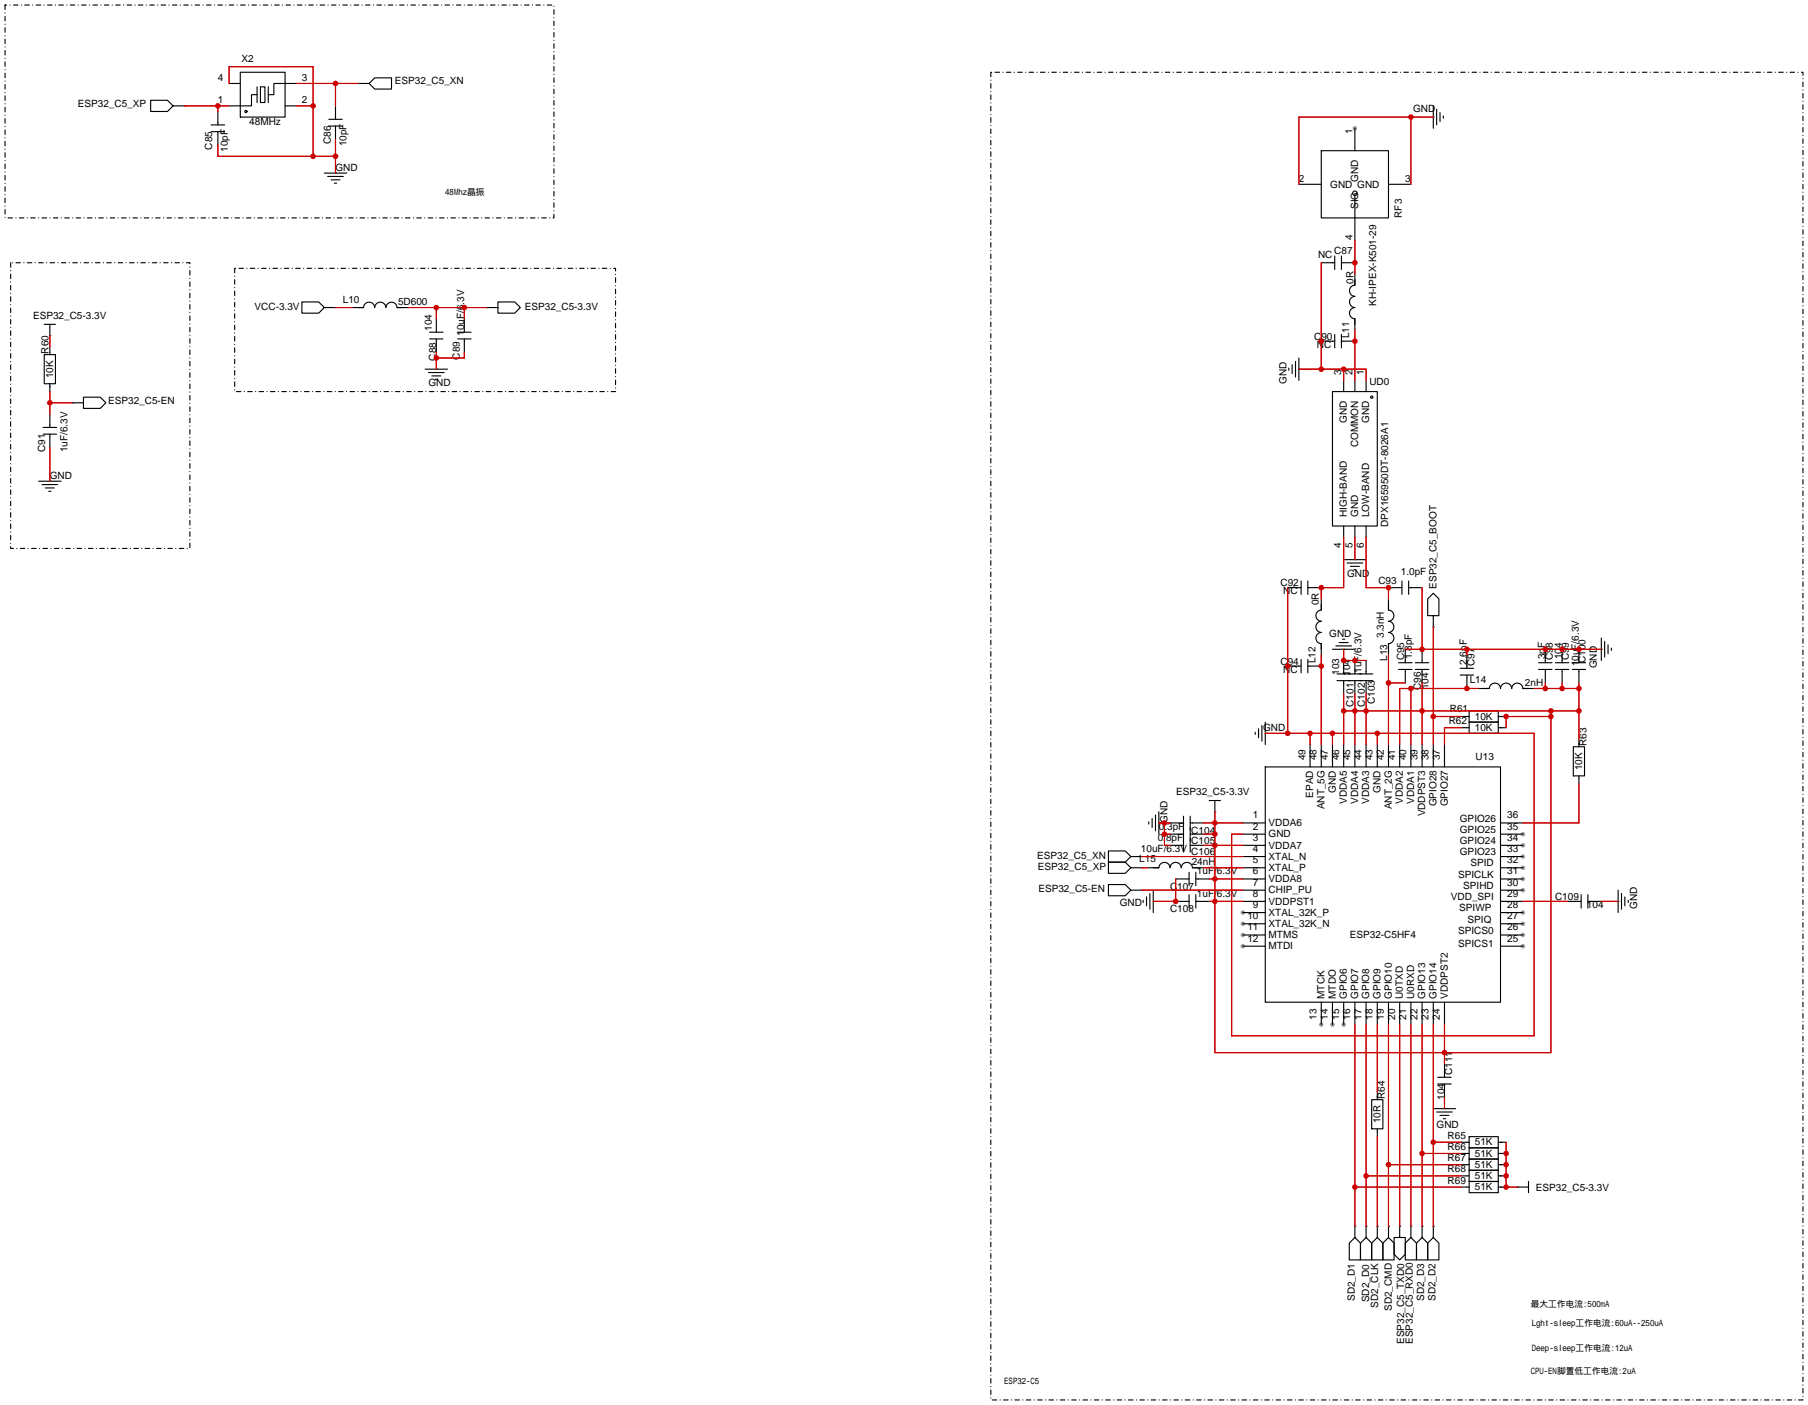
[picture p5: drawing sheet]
<svg xmlns="http://www.w3.org/2000/svg" width="410mm" height="319mm" viewBox="0 0 410 319" stroke-linecap="round" stroke-linejoin="round" font-family="sans-serif">
<g fill="#999">
<circle cx="281.8" cy="206.9" r=".51"/>
<circle cx="281.8" cy="209.4" r=".51"/>
<circle cx="281.8" cy="212" r=".51"/>
<circle cx="281.8" cy="214.5" r=".51"/>
<circle cx="299.6" cy="232.3" r=".51"/>
<circle cx="302.1" cy="232.3" r=".51"/>
<circle cx="304.7" cy="232.3" r=".51"/>
<circle cx="345.3" cy="214.5" r=".51"/>
<circle cx="345.3" cy="212" r=".51"/>
<circle cx="345.3" cy="209.4" r=".51"/>
<circle cx="345.3" cy="206.9" r=".51"/>
<circle cx="345.3" cy="201.8" r=".51"/>
<circle cx="345.3" cy="199.3" r=".51"/>
<circle cx="345.3" cy="196.7" r=".51"/>
<circle cx="345.3" cy="194.2" r=".51"/>
<circle cx="345.3" cy="191.6" r=".51"/>
<circle cx="345.3" cy="189.1" r=".51"/>
<circle cx="307.2" cy="29.1" r=".51"/>
</g>
<g fill="none" stroke="#000" stroke-width=".25">
<path d="M51.9 18.9h2.6M54.5 16.4h10.1v10.1h-10.1zM58.3 19.7v3.5M59.1 19.7h1v3.5h-1zM60.8 19.7v3.5M67.2 18.9h-5.1v2.6h-1.3M81.2 18.9h2.5l1.3 1.3h3.8v-2.5h-3.8l-1.3 1.2M81.2 18.9h.1M39.2 24l-1.2-1.3h-3.8v2.6h3.8l1.2-1.3h2.6M41.8 24h.1M47.9 28.3h3M47.9 29.8h3"/>
<path d="M49.4 25.3v3M49.4 29.8v3.1M58.3 21.5h-1.3v2.5h-5.1M64.6 24h2.6M73.5 39.2h5.1M74.5 27.1h3.1M74.5 28.6h3.1M76.1 39.2h.1M76.1 24v3.1M76.1 28.6v3M299.6 34.2h15.2v15.2h-15.2zM307.2 29.1v5.1"/>
<path d="M325 26.5h.1M325 24v5.1M325.8 24.8v3.5M326.5 25.5v2.1M327.3 26.3v.5M74.3 40h3.6M75.1 40.8h2M75.8 41.5h.5M294.5 41.8h5.1M299.6 59.6h3M302.6 58v3.1M304.2 58v3.1"/>
<path d="M304.2 59.6h3M307.2 44.3v10.2M314.8 41.8h5.1M10 73.5h2.6M11.3 76.1h.1M11.3 73.5v2.6M11.3 78.6v1.8M73.5 69.7l-1.2-1.2h-3.8v2.5h3.8l1.2-1.3h2.6M76.1 69.7h.1M79.9 69.7h2.5a1.27 1.27 0 0 1 1.3-1.2 1.27 1.27 0 0 1 1.3 1.2 1.27 1.27 0 0 1 1.2-1.2 1.27 1.27 0 0 1 1.3 1.2 1.27 1.27 0 0 1 1.3-1.2 1.27 1.27 0 0 1 1.2 1.2h2.6M97.4 76.8h3.1M97.4 75.3h3.1"/>
<path d="M98.9 72.3v3M98.9 76.8v3.1M103.8 76.8h3M103.8 75.3h3M105.3 72.3v3M105.3 76.8v3.1M110.4 69.7h2.5v-1.2h3.8l1.3 1.2-1.3 1.3h-3.8v-1.3M110.4 69.7h.1M299.6 77.3h3M302.6 75.8v3.1M304.2 75.8v3.1M304.2 77.3h3"/>
<path d="M307.2 62.1v2.5a1.27 1.27 0 0 0-1.2 1.3 1.27 1.27 0 0 0 1.2 1.3 1.27 1.27 0 0 0-1.2 1.3 1.27 1.27 0 0 0 1.2 1.2 1.27 1.27 0 0 0-1.2 1.3 1.27 1.27 0 0 0 1.2 1.3v2.5M9.8 96.9h3M9.8 98.4h3M10 80.4h2.6v6.6h-2.6zM11.3 87v1.8M11.3 93.9v3M11.3 98.4v3.1M16.4 91.3h2.5v-1.3h3.8l1.3 1.3-1.3 1.3h-3.8v-1.3M16.4 91.3h.1M96.4 83.7h5.1M97.2 84.5h3.5M97.9 85.2h2"/>
<path d="M98.7 86h.5M98.9 83.7h.1M292.2 83.4v.5M293 82.7v2M293.8 81.9v3.6M294.5 83.7h.1M294.5 81.2v5M302.1 88.8h10.2v30.5h-10.2zM304.7 86.2v2.6M307.2 86.2v2.6M309.8 86.2v2.6M8.8 109.1h5"/>
<path d="M9.5 109.9h3.6M10.3 110.6h2M11 111.4h.6M11.3 109.1h.1M304.7 119.3v2.5M307.2 119.3v2.5M309.8 119.3v2.5M292 133.2h3M295 131.7v3M296.5 131.7v3M296.5 133.2h3.1M299.6 135.8v2.5a1.27 1.27 0 0 0-1.2 1.3 1.27 1.27 0 0 0 1.2 1.2 1.27 1.27 0 0 0-1.2 1.3 1.27 1.27 0 0 0 1.2 1.3 1.27 1.27 0 0 0-1.2 1.3 1.27 1.27 0 0 0 1.2 1.2v2.6"/>
<path d="M304.7 126.9h5.1M305.4 127.6h3.6M306.2 128.4h2M307 129.2h.5M307.2 126.9h.1M314.8 135.8v2.5a1.27 1.27 0 0 1 1.3 1.3 1.27 1.27 0 0 1-1.3 1.2 1.27 1.27 0 0 1 1.3 1.3 1.27 1.27 0 0 1-1.3 1.3 1.27 1.27 0 0 1 1.3 1.3 1.27 1.27 0 0 1-1.3 1.2v2.6M314.8 133.2h3.1M317.9 131.7v3M319.4 133.2h3.1M319.4 131.7v3M325 139.6h1.3v-3.8l-1.3-1.3-1.3 1.3v3.8h1.3v2.5M292 151h3"/>
<path d="M295 149.5v3M296.5 149.5v3M296.5 151h3.1M302.1 147.2h5.1M302.9 146.4h3.6M303.1 154.3h8.2M303.1 152.8h8.2M303.7 145.7h2M304.4 144.9h.5M304.7 147.2h.1M304.7 149.7v3.1M304.7 154.3v3.1"/>
<path d="M307.2 149.7v3.1M307.2 154.3v3.1M309.8 149.7v3.1M309.8 154.3v3.1M317.1 151.8h3.1M317.1 150.2h3.1M318.6 147.2v3M318.6 151.8v3M320.9 151.8h3.1M320.9 150.2h3.1M322.5 147.2v3M322.5 151.8v3"/>
<path d="M325 142.1h.1M331.1 151.5h3M331.1 153h3M332.6 148.5v3M332.6 153v3.1M335.2 156.1h2.5a1.27 1.27 0 0 1 1.3-1.2 1.27 1.27 0 0 1 1.2 1.2 1.27 1.27 0 0 1 1.3-1.2 1.27 1.27 0 0 1 1.3 1.2 1.27 1.27 0 0 1 1.2-1.2 1.27 1.27 0 0 1 1.3 1.2h2.6M348.9 151.8h3M348.9 150.2h3M350.4 147.2v3M350.4 151.8v3M352.7 151.8h3M352.7 150.2h3"/>
<path d="M354.2 147.2v3M354.2 151.8v3M356.5 151.8h3M356.5 150.2h3M358 147.2v3M358 151.8v3M363.1 147.2h.1M363.1 144.7v5M363.9 145.4v3.6M364.6 146.2v2M365.4 146.9v.5M284.6 166v.5"/>
<path d="M285.4 165.2v2.1M286.1 164.5v3.5M286.9 173.9h53.3v53.3h-53.3zM286.9 166.2h.1M286.9 163.7v5.1M297.1 168.8v5.1M299.6 168.8v5.1M302.1 168.8v5.1M304.7 168.8v5.1M307.2 168.8v5.1M309.8 168.8v5.1M312.3 168.8v5.1"/>
<path d="M314.8 168.8v5.1M317.4 168.8v5.1M319.9 168.8v5.1M322.5 168.8v5.1M325 168.8v5.1M327.5 168.8v5.1M331.3 165h1.8M331.3 162.4h1.8M333.1 163.7h6.6v2.5h-6.6zM333.1 161.2h6.6v2.5h-6.6zM339.7 165h1.8M339.7 162.4h1.8"/>
<path d="M356.7 169.3h2.6v6.6h-2.6zM358 167.5v1.8M358 175.9v1.8M256.4 194.2l-1.3-1.3h-3.8v2.6h3.8l1.3-1.3h2.6M256.4 196.7l-1.3-1.2h-3.8v2.5h3.8l1.3-1.3h2.6M259 194.2h.1M259 196.7h.1M260.2 196.7h2.6a1.27 1.27 0 0 1 1.2-1.2 1.27 1.27 0 0 1 1.3 1.2 1.27 1.27 0 0 1 1.3-1.2 1.27 1.27 0 0 1 1.2 1.2 1.27 1.27 0 0 1 1.3-1.2 1.27 1.27 0 0 1 1.3 1.2h2.5M260.5 186.3v.5M261.2 185.5v2.1M262 184.8v3.5M262.8 186.6h.1"/>
<path d="M262.8 184v5.1M265.3 186.6h3.1M265.3 189.1h3.1M265.3 191.6h3.1M266.6 199.3h3M268.4 185v8.2M269.6 197.7v3.1M269.9 186.6h3M269.9 189.1h3M269.9 191.6h3M269.9 185v8.2M271.1 199.3h3.1"/>
<path d="M271.1 197.7v3.1M274.2 181.5h2.5M275.5 184h.1M275.5 181.5v2.5M281.8 186.6h5.1M281.8 189.1h5.1M281.8 191.6h5.1M281.8 194.2h5.1M281.8 196.7h5.1M281.8 199.3h5.1M340.2 186.6h5.1M340.2 189.1h5.1"/>
<path d="M340.2 191.6h5.1M340.2 194.2h5.1M340.2 196.7h5.1M340.2 199.3h5.1M256.4 201.8l-1.3-1.3h-3.8v2.6h3.8l1.3-1.3h2.6M259 201.8h.1M259.2 204.1v.5M260 203.3v2.1M260.7 202.6v3.5M261.5 204.3h.1M261.5 201.8v5.1M266.6 204.3h3"/>
<path d="M269.6 202.8v3.1M271.1 204.3h3.1M271.1 202.8v3.1M281.8 201.8h5.1M281.8 204.3h5.1M281.8 206.9h5.1M281.8 209.4h5.1M281.8 212h5.1M281.8 214.5h5.1M340.2 201.8h5.1M340.2 204.3h5.1M340.2 206.9h5.1"/>
<path d="M340.2 209.4h5.1M340.2 212h5.1M340.2 214.5h5.1M355.5 204.3h3M358.5 202.8v3.1M360 204.3h3.1M360 202.8v3.1M366.9 204.3h.1M366.9 201.8v5.1M367.7 202.6v3.5M368.4 203.3v2.1M369.2 204.1v.5"/>
<path d="M299.6 227.2v5.1M302.1 227.2v5.1M304.7 227.2v5.1M307.2 227.2v5.1M309.8 227.2v5.1M312.3 227.2v5.1M314.8 227.2v5.1M317.4 227.2v5.1M319.9 227.2v5.1M322.5 227.2v5.1M325 227.2v5.1M327.5 227.2v5.1"/>
<path d="M311 249.3h2.6v6.6h-2.6zM312.3 247.5v1.8M312.3 255.9v1.8M325 251.3h5.1M325.8 252.1h3.5M326 244.2h3.1M326 245.7h3.1M326.5 252.9h2M327.3 253.6h.5M327.5 251.3h.1M327.5 241.2v3M327.5 245.7v3.1"/>
<path d="M331.3 259h1.8M333.1 257.7h6.6v2.5h-6.6zM339.7 259h1.8M307.2 278v2.5l1.3 1.3v3.8h-2.6v-3.8l1.3-1.3M307.2 278h.1M309.8 278v2.5l-1.3 1.3v3.8h2.5v-3.8l-1.2-1.3M309.8 278h.1M312.3 278v2.5l1.3 1.3v3.8h-2.6v-3.8l1.3-1.3M312.3 278h.1M314.8 278v2.5l1.3 1.3v3.8h-2.5v-3.8l1.2-1.3M314.8 278h.1M317.4 278v2.5h1.2v3.9l-1.2 1.2-1.3-1.2v-3.9h1.3"/>
<path d="M317.4 278h.1M319.9 278v2.5l1.3 1.3v3.8h-2.6v-3.8l1.3-1.3M319.9 278h.1M322.5 278v2.5l1.2 1.3v3.8h-2.5v-3.8l1.3-1.3M322.5 278h.1M325 278v2.5l1.3 1.3v3.8h-2.6v-3.8l1.3-1.3M325 278h.1M331.3 261.5h1.8M331.3 264h1.8M331.3 266.6h1.8M331.3 269.1h1.8M333.1 260.2h6.6v2.6h-6.6z"/>
<path d="M333.1 262.8h6.6v2.5h-6.6zM333.1 265.3h6.6v2.5h-6.6zM333.1 267.8h6.6v2.6h-6.6zM339.7 261.5h1.8M339.7 264h1.8M339.7 266.6h1.8M339.7 269.1h1.8M344 269.1h.1M344 269.1h2.6M346.6 267.8v2.6"/>
<circle cx="55.8" cy="25.3" r=".25"/>
<circle cx="307.2" cy="43.8" r=".51"/>
<circle cx="311" cy="90" r=".25"/>
</g>
<path d="M1.1 1.1v48.3h124.5v-48.3h-124.5M224.7 16.4v301h184.1v-301h-184.1M2.4 59.6v64.7h40.7v-64.7h-40.7M53.2 60.8v28h86.4v-28h-86.4" fill="none" stroke="#000" stroke-width=".25" stroke-dasharray="1 .8 0 .8"/>
<g fill="none" stroke="#c00" stroke-width=".25">
<path d="M51.9 18.9v-3.8h19.1v20.3M67.2 18.9h14M76.1 18.9v5.1M41.8 24h10.1M49.4 24v1.3M49.4 32.9v2.5h26.7M67.2 24h3.8M76.1 31.6v7.6M319.9 26.5v15.3M325 26.5h-30.5v15.3M299.6 59.6v24.1M307.2 54.5v7.6"/>
<path d="M11.3 76.1v2.5M76.1 69.7h3.8M92.6 69.7h17.8M98.9 69.7v2.6M98.9 79.9v3.8M105.3 69.7v2.6M105.3 79.9v1.3h-6.4M307.2 74.8v11.4M11.3 88.8v5.1M11.3 91.3h5.1M294.5 83.7h15.3v2.5M304.7 83.7v2.5"/>
<path d="M11.3 101.5v7.6M292 133.2v33M304.7 121.8v11.4h-5.1v2.6M307.2 121.8v5.1M309.8 121.8v11.4h5v2.6M322.5 133.2v14M299.6 148.5v20.3M304.7 147.2v2.5h5.1M304.7 157.4v11.4M307.2 157.4v11.4M309.8 157.4v11.4M314.8 148.5v20.3"/>
<path d="M314.8 154.8h3.8M318.6 147.2h44.5M319.9 156.1v12.7M322.5 154.8v14M325 142.1v26.7M332.6 147.2v1.3M335.2 156.1h-17.8v12.7M347.9 156.1h10.1M350.4 154.8v1.3M354.2 154.8v1.3M358 154.8v12.7M286.9 166.2h61v68.6h-68.6v-45.7h2.5"/>
<path d="M297.1 166.2v2.6M302.1 166.2v2.6M304.7 161.2h53.3M312.3 166.2v2.6M325 162.4h6.3M331.3 165h-3.8v3.8M351.7 162.4h-10.2v2.6M351.7 161.2v77.4h-76.2v-54.6M358 177.7v8.9h-12.7M259 196.7h1.2M259 194.2h22.8M262.8 186.6h2.5"/>
<path d="M264 189.1h1.3M264 186.6v5h1.3M266.6 199.3v5h-5.1M272.9 189.1h2.6M272.9 191.6h8.9M272.9 186.6h8.9M272.9 196.7h8.9M274.2 199.3h7.6M259 201.8h22.8M274.2 204.3h7.6M345.3 204.3h10.2M363.1 204.3h3.8"/>
<path d="M307.2 232.3v45.7M309.8 232.3v45.7M312.3 232.3v15.2M314.8 232.3v45.7M317.4 232.3v45.7M319.9 232.3v45.7M322.5 232.3v45.7M325 232.3v45.7M327.5 232.3v8.9M312.3 257.7v20.3M325 259h6.3M327.5 248.8v2.5"/>
<path d="M341.5 259v10.1h2.5M307.2 269.1h24.1M309.8 266.6h21.5M314.8 264h16.5M322.5 261.5h8.8"/>
</g>
<g fill="#c00">
<circle cx="292" cy="151" r=".63"/>
<circle cx="312.3" cy="166.2" r=".63"/>
<circle cx="302.1" cy="166.2" r=".63"/>
<circle cx="297.1" cy="166.2" r=".63"/>
<circle cx="292" cy="166.2" r=".63"/>
<circle cx="71" cy="24" r=".63"/>
<circle cx="71" cy="35.4" r=".63"/>
<circle cx="76.1" cy="35.4" r=".63"/>
<circle cx="266.6" cy="204.3" r=".63"/>
<circle cx="264" cy="189.1" r=".63"/>
<circle cx="264" cy="186.6" r=".63"/>
<circle cx="358" cy="147.2" r=".63"/>
<circle cx="354.2" cy="147.2" r=".63"/>
<circle cx="350.4" cy="147.2" r=".63"/>
<circle cx="332.6" cy="147.2" r=".63"/>
<circle cx="322.5" cy="147.2" r=".63"/>
<circle cx="307.2" cy="149.7" r=".63"/>
<circle cx="304.7" cy="149.7" r=".63"/>
<circle cx="299.6" cy="77.3" r=".63"/>
<circle cx="304.7" cy="83.7" r=".63"/>
<circle cx="299.6" cy="83.7" r=".63"/>
<circle cx="98.9" cy="81.2" r=".63"/>
<circle cx="319.9" cy="26.5" r=".63"/>
<circle cx="11.3" cy="91.3" r=".63"/>
<circle cx="49.4" cy="24" r=".63"/>
<circle cx="76.1" cy="18.9" r=".63"/>
<circle cx="350.4" cy="156.1" r=".63"/>
<circle cx="354.2" cy="156.1" r=".63"/>
<circle cx="358" cy="156.1" r=".63"/>
<circle cx="304.7" cy="161.2" r=".63"/>
<circle cx="307.2" cy="161.2" r=".63"/>
<circle cx="322.5" cy="161.2" r=".63"/>
<circle cx="309.8" cy="161.2" r=".63"/>
<circle cx="351.7" cy="161.2" r=".63"/>
<circle cx="341.5" cy="162.4" r=".63"/>
<circle cx="275.5" cy="199.3" r=".63"/>
<circle cx="275.5" cy="204.3" r=".63"/>
<circle cx="275.5" cy="186.6" r=".63"/>
<circle cx="275.5" cy="189.1" r=".63"/>
<circle cx="275.5" cy="191.6" r=".63"/>
<circle cx="327.5" cy="238.6" r=".63"/>
<circle cx="351.7" cy="162.4" r=".63"/>
<circle cx="358" cy="161.2" r=".63"/>
<circle cx="341.5" cy="261.5" r=".63"/>
<circle cx="341.5" cy="264" r=".63"/>
<circle cx="341.5" cy="266.6" r=".63"/>
<circle cx="341.5" cy="269.1" r=".63"/>
<circle cx="98.9" cy="69.7" r=".63"/>
<circle cx="105.3" cy="69.7" r=".63"/>
<circle cx="332.6" cy="156.1" r=".63"/>
<circle cx="319.9" cy="156.1" r=".63"/>
<circle cx="299.6" cy="133.2" r=".63"/>
<circle cx="299.6" cy="151" r=".63"/>
<circle cx="325" cy="162.4" r=".63"/>
<circle cx="314.8" cy="133.2" r=".63"/>
<circle cx="314.8" cy="154.8" r=".63"/>
<circle cx="307.2" cy="77.3" r=".63"/>
<circle cx="307.2" cy="59.6" r=".63"/>
<circle cx="309.8" cy="266.6" r=".63"/>
<circle cx="307.2" cy="269.1" r=".63"/>
<circle cx="325" cy="259" r=".63"/>
<circle cx="322.5" cy="261.5" r=".63"/>
<circle cx="314.8" cy="264" r=".63"/>
</g>
<g font-size="2.3">
<text x="54.7" y="14.1">X2</text>
<text x="49.4" y="23.5">1</text>
<text x="49.4" y="18.4">4</text>
<text x="68.5" y="18.4">3</text>
<text x="68.5" y="23.5">2</text>
<text x="89.5" y="19.1">ESP32_C5_XN</text>
<text x="17.6" y="24.2">ESP32_C5_XP</text>
<text x="56.5" y="28.3">48MHz</text>
<text x="320.4" y="25.5">GND</text>
<text x="48.1" y="33.9" transform="rotate(-90 48.1 33.9)">C85</text>
<text x="51.7" y="34.4" transform="rotate(-90 51.7 34.4)">10pF</text>
<text x="75" y="32.6" transform="rotate(-90 75 32.6)">C86</text>
<text x="78.6" y="33.1" transform="rotate(-90 78.6 33.1)">10pF</text>
<text x="306.7" y="30.4" transform="rotate(-90 306.7 30.4)">1</text>
<text x="76.1" y="38.7">GND</text>
<text x="294.5" y="41.2">2</text>
<text x="307.9" y="41.2" transform="rotate(-90 307.9 41.2)">GND</text>
<text x="318.6" y="41.2">3</text>
<text x="301.6" y="42.5">GND GND</text>
<text x="307.9" y="47.4" transform="rotate(-90 307.9 47.4)">SIG</text>
<text x="317.8" y="49.4" transform="rotate(-90 317.8 49.4)">RF3</text>
<text x="298.9" y="58.5">NC</text>
<text x="302.5" y="57.5">C87</text>
<text x="306.7" y="54.5" transform="rotate(-90 306.7 54.5)">4</text>
<text x="306.9" y="64.3" transform="rotate(-90 306.9 64.3)">0R</text>
<text x="57.7" y="70.2">VCC-3.3V</text>
<text x="77.7" y="68.7">L10</text>
<text x="90.3" y="69.2">5D600</text>
<text x="119" y="70.2">ESP32_C5-3.3V</text>
<text x="312" y="69.3" transform="rotate(-90 312 69.3)">KH-IPEX-K501-29</text>
<text x="7.5" y="72.2">ESP32_C5-3.3V</text>
<text x="97.9" y="75" transform="rotate(-90 97.9 75)">104</text>
<text x="105.2" y="76.1" transform="rotate(-90 105.2 76.1)">10uF/6.3V</text>
<text x="298" y="77.1">C90</text>
<text x="305.9" y="76.7" transform="rotate(-90 305.9 76.7)">L11</text>
<text x="11" y="80.2" transform="rotate(-90 11 80.2)">R60</text>
<text x="98.9" y="81.8" transform="rotate(-90 98.9 81.8)">C88</text>
<text x="104.2" y="81.5" transform="rotate(-90 104.2 81.5)">C89</text>
<text x="298.6" y="78.8">NC</text>
<text x="12" y="85.7" transform="rotate(-90 12 85.7)">10K</text>
<text x="97.2" y="87.5">GND</text>
<text x="291.7" y="87" transform="rotate(-90 291.7 87)">GND</text>
<text x="304.1" y="85" transform="rotate(-90 304.1 85)">3</text>
<text x="306.7" y="85" transform="rotate(-90 306.7 85)">2</text>
<text x="309.2" y="85" transform="rotate(-90 309.2 85)">1</text>
<text x="310.5" y="87.2">UD0</text>
<text x="24.5" y="91.5">ESP32_C5-EN</text>
<text x="305.4" y="95.8" transform="rotate(-90 305.4 95.8)">GND</text>
<text x="310.5" y="95.8" transform="rotate(-90 310.5 95.8)">GND</text>
<text x="307.9" y="101.4" transform="rotate(-90 307.9 101.4)">COMMON</text>
<text x="10.3" y="102.5" transform="rotate(-90 10.3 102.5)">C91</text>
<text x="15.3" y="102.5" transform="rotate(-90 15.3 102.5)">1uF/6.3V</text>
<text x="11.3" y="108.5">GND</text>
<text x="305.4" y="117.2" transform="rotate(-90 305.4 117.2)">HIGH-BAND</text>
<text x="307.9" y="117.2" transform="rotate(-90 307.9 117.2)">GND</text>
<text x="310.5" y="117.2" transform="rotate(-90 310.5 117.2)">LOW-BAND</text>
<text x="314.8" y="119.5" transform="rotate(-90 314.8 119.5)">DPX165950DT-8026A1</text>
<text x="304.1" y="124.3" transform="rotate(-90 304.1 124.3)">4</text>
<text x="306.7" y="124.3" transform="rotate(-90 306.7 124.3)">5</text>
<text x="309.2" y="124.3" transform="rotate(-90 309.2 124.3)">6</text>
<text x="305.4" y="130.9">GND</text>
<text x="317.6" y="130.4">1.0pF</text>
<text x="290.4" y="132.9">C92</text>
<text x="291" y="134.7">NC</text>
<text x="299" y="137.2" transform="rotate(-90 299 137.2)">0R</text>
<text x="312.5" y="132.4">C93</text>
<text x="325.7" y="133.5" transform="rotate(-90 325.7 133.5)">ESP32_C5_BOOT</text>
<text x="301.4" y="144.4">GND</text>
<text x="313.8" y="144.6" transform="rotate(-90 313.8 144.6)">3.3nH</text>
<text x="314.5" y="149.8" transform="rotate(-90 314.5 149.8)">L13</text>
<text x="318.4" y="149.7" transform="rotate(-90 318.4 149.7)">C95</text>
<text x="320.1" y="149.5" transform="rotate(-90 320.1 149.5)">1.8pF</text>
<text x="350.4" y="149.5" transform="rotate(-90 350.4 149.5)">3pF</text>
<text x="352.1" y="149.7" transform="rotate(-90 352.1 149.7)">C98</text>
<text x="354.2" y="149.5" transform="rotate(-90 354.2 149.5)">104</text>
<text x="355.7" y="149.7" transform="rotate(-90 355.7 149.7)">C99</text>
<text x="290.4" y="150.7">C94</text>
<text x="291" y="152.5">NC</text>
<text x="298.3" y="150.4" transform="rotate(-90 298.3 150.4)">L12</text>
<text x="303.6" y="153" transform="rotate(-90 303.6 153)">103</text>
<text x="306.2" y="153.3" transform="rotate(-90 306.2 153.3)">104</text>
<text x="308.7" y="152.5" transform="rotate(-90 308.7 152.5)">1uF/6.3V</text>
<text x="332.6" y="150.7" transform="rotate(-90 332.6 150.7)">2.6pF</text>
<text x="333.3" y="154.8">L14</text>
<text x="334.4" y="151" transform="rotate(-90 334.4 151)">C97</text>
<text x="345.8" y="155.5">2nH</text>
<text x="358" y="151.1" transform="rotate(-90 358 151.1)">10uF/6.3V</text>
<text x="359.5" y="150.3" transform="rotate(-90 359.5 150.3)">C100</text>
<text x="362" y="151.5" transform="rotate(-90 362 151.5)">GND</text>
<text x="306.9" y="160.2" transform="rotate(-90 306.9 160.2)">C101</text>
<text x="309.5" y="160.2" transform="rotate(-90 309.5 160.2)">C102</text>
<text x="311.7" y="159.6" transform="rotate(-90 311.7 159.6)">C103</text>
<text x="322.2" y="156.4" transform="rotate(-90 322.2 156.4)">C96</text>
<text x="323.9" y="156.3" transform="rotate(-90 323.9 156.3)">104</text>
<text x="328.8" y="161.4">R61</text>
<text x="286.4" y="165.7">GND</text>
<text x="328.5" y="164.2">R62</text>
<text x="334.4" y="165.7">10K</text>
<text x="334.4" y="163.2">10K</text>
<text x="296" y="172.3" transform="rotate(-90 296 172.3)">49</text>
<text x="298.5" y="172.3" transform="rotate(-90 298.5 172.3)">48</text>
<text x="301.1" y="172.3" transform="rotate(-90 301.1 172.3)">47</text>
<text x="303.6" y="172.3" transform="rotate(-90 303.6 172.3)">46</text>
<text x="306.2" y="172.3" transform="rotate(-90 306.2 172.3)">45</text>
<text x="308.7" y="172.3" transform="rotate(-90 308.7 172.3)">44</text>
<text x="311.2" y="172.3" transform="rotate(-90 311.2 172.3)">43</text>
<text x="313.8" y="172.3" transform="rotate(-90 313.8 172.3)">42</text>
<text x="316.3" y="172.3" transform="rotate(-90 316.3 172.3)">41</text>
<text x="318.9" y="172.3" transform="rotate(-90 318.9 172.3)">40</text>
<text x="321.4" y="172.3" transform="rotate(-90 321.4 172.3)">39</text>
<text x="323.9" y="172.3" transform="rotate(-90 323.9 172.3)">38</text>
<text x="326.5" y="172.3" transform="rotate(-90 326.5 172.3)">37</text>
<text x="334.6" y="172.3">U13</text>
<text x="359.8" y="169.1" transform="rotate(-90 359.8 169.1)">R63</text>
<text x="302.9" y="179.7" transform="rotate(-90 302.9 179.7)">GND</text>
<text x="313" y="179.7" transform="rotate(-90 313 179.7)">GND</text>
<text x="358.7" y="174.6" transform="rotate(-90 358.7 174.6)">10K</text>
<text x="266.7" y="180.2">ESP32_C5-3.3V</text>
<text x="284.1" y="185.5">1</text>
<text x="297.8" y="180.8" transform="rotate(-90 297.8 180.8)">EPAD</text>
<text x="300.3" y="183.4" transform="rotate(-90 300.3 183.4)">ANT_5G</text>
<text x="305.4" y="182.2" transform="rotate(-90 305.4 182.2)">VDDA5</text>
<text x="307.9" y="182.2" transform="rotate(-90 307.9 182.2)">VDDA4</text>
<text x="310.5" y="182.2" transform="rotate(-90 310.5 182.2)">VDDA3</text>
<text x="315.6" y="183.4" transform="rotate(-90 315.6 183.4)">ANT_2G</text>
<text x="318.1" y="182.2" transform="rotate(-90 318.1 182.2)">VDDA2</text>
<text x="320.6" y="182.2" transform="rotate(-90 320.6 182.2)">VDDA1</text>
<text x="323.2" y="185.1" transform="rotate(-90 323.2 185.1)">VDDPST3</text>
<text x="325.7" y="182.8" transform="rotate(-90 325.7 182.8)">GPIO28</text>
<text x="328.3" y="182.8" transform="rotate(-90 328.3 182.8)">GPIO27</text>
<text x="341.8" y="185.5">36</text>
<text x="262.5" y="190.6">0.8pF</text>
<text x="262.8" y="188.1">0.3pF</text>
<text x="264.8" y="186.6" transform="rotate(-90 264.8 186.6)">GND</text>
<text x="270.1" y="191.4">C105</text>
<text x="270.1" y="189.1">C104</text>
<text x="284.1" y="188.1">2</text>
<text x="284.1" y="190.6">3</text>
<text x="287.7" y="187.3">VDDA6</text>
<text x="287.7" y="189.8">GND</text>
<text x="331" y="191.4">GPIO24</text>
<text x="331" y="188.8">GPIO25</text>
<text x="331" y="186.3">GPIO26</text>
<text x="341.8" y="190.6">34</text>
<text x="341.8" y="188.1">35</text>
<text x="235.2" y="194.7">ESP32_C5_XN</text>
<text x="235.3" y="197.2">ESP32_C5_XP</text>
<text x="258.3" y="195.4">L15</text>
<text x="258.7" y="193.1">10uF/6.3V</text>
<text x="270.1" y="193.9">C106</text>
<text x="270.2" y="196.2">24nH</text>
<text x="284.1" y="193.1">4</text>
<text x="284.1" y="195.7">5</text>
<text x="287.7" y="192.4">VDDA7</text>
<text x="287.7" y="194.9">XTAL_N</text>
<text x="287.7" y="197.4">XTAL_P</text>
<text x="331" y="193.9">GPIO23</text>
<text x="333.4" y="196.4">SPID</text>
<text x="341.8" y="195.7">32</text>
<text x="341.8" y="193.1">33</text>
<text x="235.4" y="202.3">ESP32_C5-EN</text>
<text x="265.3" y="201.8">C107</text>
<text x="271.4" y="198.2">1uF/6.3V</text>
<text x="271.4" y="203.3">1uF/6.3V</text>
<text x="284.1" y="198.2">6</text>
<text x="284.1" y="200.8">7</text>
<text x="284.1" y="203.3">8</text>
<text x="287.7" y="200">VDDA8</text>
<text x="287.7" y="202.5">CHIP_PU</text>
<text x="330.6" y="199">SPICLK</text>
<text x="331.8" y="201.5">SPIHD</text>
<text x="341.8" y="203.3">29</text>
<text x="341.8" y="200.8">30</text>
<text x="341.8" y="198.2">31</text>
<text x="253.9" y="205.3">GND</text>
<text x="265.3" y="206.8">C108</text>
<text x="282.8" y="208.4">10</text>
<text x="284.1" y="205.8">9</text>
<text x="287.7" y="205.1">VDDPST1</text>
<text x="287.7" y="207.6">XTAL_32K_P</text>
<text x="329" y="204.1">VDD_SPI</text>
<text x="330.9" y="206.6">SPIWP</text>
<text x="332.8" y="209.1">SPIQ</text>
<text x="341.8" y="208.4">27</text>
<text x="341.8" y="205.8">28</text>
<text x="352.6" y="204.1">C109</text>
<text x="359.8" y="205.8">104</text>
<text x="371.2" y="206.1" transform="rotate(-90 371.2 206.1)">GND</text>
<text x="282.8" y="210.9">11</text>
<text x="282.8" y="213.5">12</text>
<text x="287.7" y="210.1">XTAL_32K_N</text>
<text x="287.7" y="212.7">MTMS</text>
<text x="287.7" y="215.2">MTDI</text>
<text x="306.1" y="212.7">ESP32-C5HF4</text>
<text x="330.6" y="214.7">SPICS1</text>
<text x="330.6" y="211.7">SPICS0</text>
<text x="341.8" y="213.5">25</text>
<text x="341.8" y="210.9">26</text>
<text x="300.3" y="226.4" transform="rotate(-90 300.3 226.4)">MTCK</text>
<text x="302.9" y="226.4" transform="rotate(-90 302.9 226.4)">MTDO</text>
<text x="305.4" y="226.4" transform="rotate(-90 305.4 226.4)">GPIO6</text>
<text x="307.9" y="226.4" transform="rotate(-90 307.9 226.4)">GPIO7</text>
<text x="310.5" y="226.4" transform="rotate(-90 310.5 226.4)">GPIO8</text>
<text x="313" y="226.4" transform="rotate(-90 313 226.4)">GPIO9</text>
<text x="315.6" y="226.4" transform="rotate(-90 315.6 226.4)">GPIO10</text>
<text x="318.1" y="226.4" transform="rotate(-90 318.1 226.4)">U0TXD</text>
<text x="320.6" y="226.4" transform="rotate(-90 320.6 226.4)">U0RXD</text>
<text x="323.2" y="226.4" transform="rotate(-90 323.2 226.4)">GPIO13</text>
<text x="325.7" y="226.4" transform="rotate(-90 325.7 226.4)">GPIO14</text>
<text x="328.3" y="226.4" transform="rotate(-90 328.3 226.4)">VDDPST2</text>
<text x="298.5" y="231.2" transform="rotate(-90 298.5 231.2)">13</text>
<text x="301.1" y="231.2" transform="rotate(-90 301.1 231.2)">14</text>
<text x="303.6" y="231.2" transform="rotate(-90 303.6 231.2)">15</text>
<text x="306.2" y="231.2" transform="rotate(-90 306.2 231.2)">16</text>
<text x="308.7" y="231.2" transform="rotate(-90 308.7 231.2)">17</text>
<text x="311.2" y="231.2" transform="rotate(-90 311.2 231.2)">18</text>
<text x="313.8" y="231.2" transform="rotate(-90 313.8 231.2)">19</text>
<text x="316.3" y="231.2" transform="rotate(-90 316.3 231.2)">20</text>
<text x="318.9" y="231.2" transform="rotate(-90 318.9 231.2)">21</text>
<text x="321.4" y="231.2" transform="rotate(-90 321.4 231.2)">22</text>
<text x="323.9" y="231.2" transform="rotate(-90 323.9 231.2)">23</text>
<text x="326.5" y="231.2" transform="rotate(-90 326.5 231.2)">24</text>
<text x="329.3" y="243.7" transform="rotate(-90 329.3 243.7)">C111</text>
<text x="314" y="249.1" transform="rotate(-90 314 249.1)">R64</text>
<text x="327.5" y="249.3" transform="rotate(-90 327.5 249.3)">104</text>
<text x="313" y="254.7" transform="rotate(-90 313 254.7)">10R</text>
<text x="325.8" y="255.6">GND</text>
<text x="328.2" y="258.2">R65</text>
<text x="328.2" y="260.7">R66</text>
<text x="328.2" y="263.2">R67</text>
<text x="334.4" y="259.7">51K</text>
<text x="334.4" y="262.2">51K</text>
<text x="328.2" y="265.8">R68</text>
<text x="328.2" y="268.3">R69</text>
<text x="334.4" y="264.8">51K</text>
<text x="334.4" y="267.3">51K</text>
<text x="334.4" y="269.8">51K</text>
<text x="348.2" y="270.1">ESP32_C5-3.3V</text>
<text x="307.2" y="295" transform="rotate(-90 307.2 295)">SD2_D1</text>
<text x="310.5" y="295.2" transform="rotate(-90 310.5 295.2)">SD2_D0</text>
<text x="312.5" y="296.5" transform="rotate(-90 312.5 296.5)">SD2_CLK</text>
<text x="315.6" y="297.2" transform="rotate(-90 315.6 297.2)">SD2_CMD</text>
<text x="322.9" y="295" transform="rotate(-90 322.9 295)">SD2_D3</text>
<text x="325.5" y="295" transform="rotate(-90 325.5 295)">SD2_D2</text>
<text x="318.4" y="304.7" transform="rotate(-90 318.4 304.7)">ESP32_C5_TXD0</text>
<text x="320.4" y="304.7" transform="rotate(-90 320.4 304.7)">ESP32_C5_RXD0</text>
</g>
<g font-size="2">
<text x="101" y="44.1">48Mhz晶振</text>
<text x="347.1" y="296.3">最大工作电流:500mA</text>
<text x="347.3" y="300.6">Lght-sleep工作电流:60uA--250uA</text>
<text x="347.1" y="311.6">CPU-EN脚置低工作电流:2uA</text>
<text x="347.3" y="306.2">Deep-sleep工作电流:12uA</text>
<text x="227.7" y="313.8">ESP32-C5</text>
</g>
</svg>
